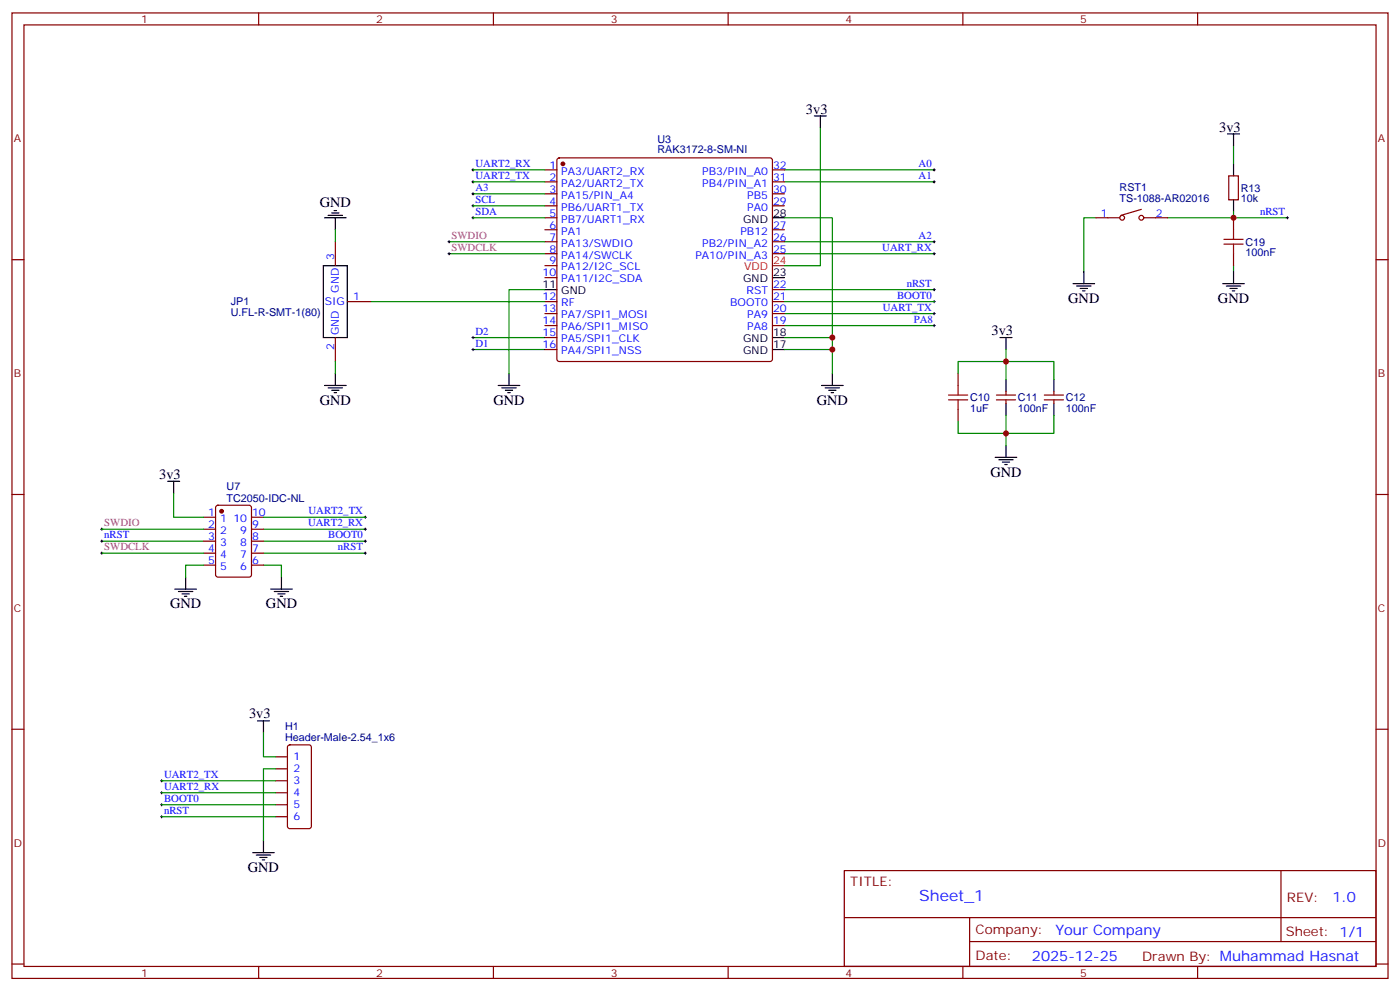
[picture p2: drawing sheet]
<svg xmlns="http://www.w3.org/2000/svg" width="412mm" height="292mm" viewBox="0 0 412 292" stroke-linecap="round" stroke-linejoin="round" font-family="sans-serif">
<g fill="none" stroke="#870000" stroke-width=".35">
<path d="M3.5 3.8h405.4v284.3h-405.4zM7.1 7.3h398.2v277.3h-398.2zM76.2 3.8v3.5M145.3 3.8v3.5M214.5 3.8v3.5M283.6 3.8v3.5M352.8 3.8v3.5M160.5 50h3.5M160.5 53.6h3.5M160.5 57.1h3.5M164.3 46.7l.4-.2h62.1l.5 .2 .2 .5v58.6l-.2 .5-.5 .2h-62.1l-.5-.3-.2-.4v-58.6zM227.5 50h3.6"/>
<path d="M227.5 53.6h3.6M227.5 57.1h3.6M361.9 51.8h2.9v7h-2.9zM3.5 76.5h3.6M98.8 71.2v7M160.5 60.6h3.5M160.5 67.7h3.5M160.5 71.2h3.5M160.5 74.7h3.5M160.5 78.2h3.5M160.5 64.1h3.5M227.5 60.6h3.6"/>
<path d="M227.5 67.7h3.6M227.5 71.2h3.6M227.5 74.7h3.6M322.8 64.1h7M336.2 61.7l-6 1.7M336.9 64.1h7.1M363.4 64.1v3.6M363.4 74.7v3.5M405.3 76.5h3.6M98.8 99.4v7.1M102.3 88.8h7.1M160.5 88.8h3.5"/>
<path d="M160.5 92.4h3.5M160.5 95.9h3.5M160.5 99.4h3.5M160.5 81.8h3.5M227.5 85.3h3.6M227.5 88.8h3.6M227.5 92.4h3.6M227.5 95.9h3.6M160.5 102.9h3.5M282.2 110v3.5M293.5 117.8h5.7M293.5 116.3h5.7"/>
<path d="M296.3 115.3v1M296.3 117.8v1M307.6 117.8h5.7M307.6 116.3h5.7M310.4 115.3v1M310.4 117.8v1M282.2 120.6v3.5M3.5 145.6h3.6M60 155.9h3.5M60 159.4h3.5M60 152.3h3.5M63.7 149l.5-.2h9.2l.6 .4 .1 20.1-.5 .6-9.4 .1-.6-.5-.1-20z"/>
<path d="M74.1 155.9h3.5M74.1 159.4h3.5M74.1 152.3h3.5M405.3 145.6h3.6M60 162.9h3.5M60 166.4h3.5M74.1 162.9h3.5M74.1 166.4h3.5M3.5 214.8h3.6M84.9 219.6l.5-.2h5.6l.7 .4v23.5l-.4 .7-5.9 .1-.7-.5v-23.5zM405.3 214.8h3.6M81.1 222.9h3.6"/>
<path d="M81.1 226.4h3.6M81.1 229.9h3.6M81.1 233.5h3.6M81.1 237h3.6M81.1 240.5h3.6M248.7 256.4h156.6v28.2h-156.6zM377.3 256.4v20.9M248.7 270.2h156.5M285.6 277.3h119.6M285.6 270.2v14.2M3.5 283.9h3.6M76.2 284.6v3.5"/>
<path d="M145.3 284.6v3.5M214.5 284.6v3.5M283.6 284.6v3.5M352.8 284.6v3.5M405.3 283.9h3.6"/>
<circle cx="330.6" cy="64.1" r=".71"/>
<circle cx="336.2" cy="64.1" r=".71"/>
</g>
<g fill="none" stroke="#008700" stroke-width=".35">
<path d="M241.7 37.7v40.5h-10.6M139.3 57.1h21.2M139.3 50h21.2M139.3 53.6h21.2M231.1 50h44.1M231.1 53.6h44.1M363.4 43v5.3M98.8 67.7v3.5M132.3 74.7h28.2M132.3 71.2h28.2M139.3 64.1h21.2M139.3 60.6h21.2"/>
<path d="M231.1 64.1h14.1v45.9M231.1 74.7h44.1M231.1 71.2h44.1M322.8 64.1h-3.5v15.9M363.4 62.4v1.7h-19.4M363.4 64.1h15.8M363.4 78.2v1.8M109.4 88.8h51.1M139.3 99.4h21.2M160.5 85.3h-10.6v24.7M231.1 85.3h44.1M231.1 95.9h44.1"/>
<path d="M231.1 92.4h44.1M231.1 99.4h14.1M231.1 88.8h44.1M98.8 106.5v3.5M139.3 102.9h21.2M231.1 102.9h14.1M282.2 110v-3.5h28.2v5.3M296.3 102.9v8.9M296.3 122.3v8.9M310.4 122.3v5.3h-28.2v-3.5M30 155.9h30M30 159.4h30"/>
<path d="M51.2 145.3v7h8.8M77.6 155.9h30M77.6 159.4h30M77.6 152.3h30M30 162.9h30M60 166.4h-5.3v3.6M77.6 166.4h5.3v3.6M77.6 162.9h30M77.6 215.8v7.1h3.5M47.6 233.5h33.5M47.6 229.9h33.5M47.6 237h33.5"/>
<path d="M81.1 226.4h-3.5v21.2M47.6 240.5h33.5"/>
</g>
<g fill="none" stroke="#000" stroke-width=".35">
<path d="M239.9 34.1h3.5M241.7 34.1v3.6M361.6 39.4h3.5M363.4 39.4v3.6M363.4 48.3v3.5M363.4 58.8v3.6M95.2 78.2h7.1v21.2h-7.1zM95.6 64.1h6.4M96.7 63.4h4.2M97.7 62.7h2.1M98.4 62h.7M98.8 64.1v3.6"/>
<path d="M227.5 64.1h3.6M160.5 85.3h3.5M227.5 81.8h3.6M227.5 99.4h3.6M294.6 99.4h3.5M296.3 99.4v3.5M316.1 83.5h6.3M317.1 84.2h4.3M318.2 84.9h2.1M318.9 85.7h.7M319.3 80v3.5M360.2 83.5h6.3"/>
<path d="M361.2 84.2h4.3M362.3 84.9h2.1M363 85.7h.7M363.4 80v3.5M95.6 113.5h6.4M96.7 114.2h4.2M97.7 114.9h2.1M98.4 115.6h.7M98.8 110v3.5M146.8 113.5h6.3M147.8 114.2h4.2M148.9 114.9h2.1"/>
<path d="M149.6 115.6h.7M149.9 110v3.5M227.5 102.9h3.6M242 113.5h6.4M243.1 114.2h4.2M244.1 114.9h2.1M244.8 115.6h.7M245.2 110v3.5M296.3 111.8v3.5M296.3 118.8v3.5M310.4 111.8v3.5M310.4 118.8v3.5"/>
<path d="M293.2 134.7h6.3M294.2 135.4h4.2M295.3 136.1h2.1M296 136.8h.7M296.3 131.2v3.5M49.4 141.7h3.5M51.2 141.7v3.6M51.5 173.5h6.4M52.6 174.2h4.2M53.6 174.9h2.1M54.3 175.6h.7M54.7 170v3.5"/>
<path d="M79.7 173.5h6.4M80.8 174.2h4.2M81.8 174.9h2.2M82.5 175.6h.8M82.9 170v3.5M75.8 212.3h3.6M77.6 212.3v3.5M74.4 251.1h6.4M75.5 251.8h4.2M76.6 252.5h2.1M77.3 253.2h.7M77.6 247.6v3.5"/>
</g>
<g fill="none" stroke="#000" stroke-width=".29">
<path d="M139 50h.7M139 57.1h.7M139 53.6h.7M139.3 49.7v.7M139.3 53.2v.7M139.3 56.7v.7M274.8 50h.7M274.8 53.6h.7M275.2 49.7v.7M275.2 53.2v.7M131.9 74.7h.7M131.9 71.2h.7"/>
<path d="M132.3 70.8v.7M132.3 74.4v.7M139 60.6h.7M139 64.1h.7M139.3 60.3v.7M139.3 63.8v.7M274.8 74.7h.7M274.8 71.2h.7M275.2 70.8v.7M275.2 74.4v.7M378.9 64.1h.7M379.2 63.8v.7"/>
<path d="M139 99.4h.7M139.3 99.1v.7M274.8 85.3h.7M274.8 95.9h.7M274.8 92.4h.7M274.8 88.8h.7M275.2 84.9v.8M275.2 88.5v.7M275.2 92v.7M275.2 95.5v.7M139 102.9h.7M139.3 102.6v.7"/>
<path d="M29.6 159.4h.7M29.6 155.9h.7M30 155.5v.7M30 159v.7M107.2 159.4h.7M107.2 155.9h.7M107.2 152.3h.7M107.6 152v.7M107.6 155.5v.7M107.6 159v.7M29.6 162.9h.7M30 162.6v.7"/>
<path d="M107.2 162.9h.7M107.6 162.6v.7M47.3 229.9h.7M47.3 233.5h.7M47.3 237h.7M47.6 229.6v.7M47.6 233.1v.7M47.6 236.6v.7M47.3 240.5h.7M47.6 240.2v.7"/>
</g>
<g fill="#870000" stroke="#870000" stroke-width=".35">
<circle cx="65.3" cy="150.6" r=".53"/>
<circle cx="165.8" cy="48.3" r=".53"/>
</g>
<path d="M227.5 78.2h3.6" fill="none" stroke="#f00" stroke-width=".35"/>
<path d="M360.5 71.9h5.7M360.5 70.5h5.7M363.4 67.7v2.8M363.4 71.9v2.8M279.4 117.8h5.6M279.4 116.3h5.6M282.2 113.5v2.8M282.2 117.8v2.8" fill="none" stroke="#a10000" stroke-width=".35"/>
<g fill="#c00">
<circle cx="245.2" cy="99.4" r=".88"/>
<circle cx="245.2" cy="102.9" r=".88"/>
<circle cx="363.4" cy="64.1" r=".88"/>
<circle cx="296.3" cy="106.5" r=".88"/>
<circle cx="296.3" cy="127.6" r=".88"/>
</g>
<text font-size="4.6" fill="#00f" x="270.8" y="265.4">Sheet_1</text>
<g font-size="4.2">
<text x="237.4" y="33.4">3v3</text>
<text x="359.1" y="38.7">3v3</text>
<text x="94.2" y="60.9">GND</text>
<text x="314.7" y="89.2">GND</text>
<text x="358.8" y="89.2">GND</text>
<text x="292.1" y="98.7">3v3</text>
<text x="94.2" y="119.2">GND</text>
<text x="145.3" y="119.2">GND</text>
<text x="240.6" y="119.2">GND</text>
<text x="46.9" y="141">3v3</text>
<text x="291.7" y="140.3">GND</text>
<text x="50.1" y="179.1">GND</text>
<text x="78.3" y="179.1">GND</text>
<text x="73.4" y="211.6">3v3</text>
<text x="73" y="256.8">GND</text>
</g>
<g font-size="4.2" fill="#00f">
<text x="392.5" y="265.7">1.0</text>
<text x="310.9" y="275.2">Your Company</text>
<text x="304" y="283">2025-12-25</text>
</g>
<g font-size="3.9" fill="#800">
<text x="250.5" y="261">TITLE:</text>
<text x="379.1" y="265.7">REV:</text>
<text x="287.4" y="275.2">Company:</text>
<text x="378.7" y="275.8">Sheet: 1/1</text>
<text x="287.4" y="282.9">Date:</text>
<text x="336.4" y="282.9">Drawn By: Muhammad Hasnat</text>
</g>
<g font-size="3.2" fill="#800">
<text x="41.6" y="6.8">1</text>
<text x="110.8" y="6.8">2</text>
<text x="179.9" y="6.8">3</text>
<text x="249.1" y="6.8">4</text>
<text x="318.2" y="6.8">5</text>
<text x="4.1" y="41.9">A</text>
<text x="405.9" y="41.9">A</text>
<text x="4.1" y="111.1">B</text>
<text x="405.9" y="111.1">B</text>
<text x="4.1" y="180.2">C</text>
<text x="405.9" y="180.2">C</text>
<text x="4.1" y="249.3">D</text>
<text x="405.9" y="249.3">D</text>
<text x="41.6" y="287.6">1</text>
<text x="110.8" y="287.6">2</text>
<text x="179.9" y="287.6">3</text>
<text x="249.1" y="287.6">4</text>
<text x="318.2" y="287.6">5</text>
</g>
<g font-size="3.2" fill="#000080">
<text x="193.7" y="45.1">RAK3172-8-SM-NI</text>
<text x="193.7" y="42">U3</text>
<text x="329.8" y="59.5">TS-1088-AR02016</text>
<text x="329.8" y="56.4">RST1</text>
<text x="365.5" y="59.6">10k</text>
<text x="365.5" y="56.5">R13</text>
<text x="366.9" y="75.5">100nF</text>
<text x="366.9" y="72.3">C19</text>
<text x="68" y="90">JP1</text>
<text x="68" y="93.1">U.FL-R-SMT-1(80)</text>
<text x="285.8" y="118.2">C10</text>
<text x="299.9" y="118.2">C11</text>
<text x="314" y="118.2">C12</text>
<text x="285.8" y="121.4">1uF</text>
<text x="299.9" y="121.4">100nF</text>
<text x="314" y="121.4">100nF</text>
<text x="66.8" y="147.7">TC2050-IDC-NL</text>
<text x="66.8" y="144.4">U7</text>
<text x="84" y="215.1">H1</text>
<text x="84" y="218.3">Header-Male-2.54_1x6</text>
</g>
<g font-size="3.2" fill="#00f">
<text x="140.1" y="49.1">UART2_RX</text>
<text x="140.1" y="52.7">UART2_TX</text>
<text x="161.9" y="53.2">2</text>
<text x="161.9" y="49.7">1</text>
<text x="165.3" y="51.4">PA3/UART2_RX</text>
<text x="206.9" y="51.4">PB3/PIN_A0</text>
<text x="227.7" y="49.7">32</text>
<text x="227.7" y="53.2">31</text>
<text x="270.6" y="49.1">A0</text>
<text x="270.6" y="52.7">A1</text>
<text x="140.1" y="56.2">A3</text>
<text x="140.1" y="59.7">SCL</text>
<text x="161.9" y="56.7">3</text>
<text x="165.3" y="58.5">PA15/PIN_A4</text>
<text x="165.3" y="55">PA2/UART2_TX</text>
<text x="206.9" y="55">PB4/PIN_A1</text>
<text x="220.1" y="58.5">PB5</text>
<text x="227.7" y="56.7">30</text>
<text x="140.1" y="63.3">SDA</text>
<text x="161.9" y="63.8">5</text>
<text x="161.9" y="60.3">4</text>
<text x="165.3" y="65.5">PB7/UART1_RX</text>
<text x="165.3" y="62">PB6/UART1_TX</text>
<text x="220.1" y="62">PA0</text>
<text x="227.7" y="60.3">29</text>
<text x="324.3" y="63.8">1</text>
<text x="340.4" y="63.8">2</text>
<text x="371.2" y="63.3">nRST</text>
<text x="161.9" y="70.8">7</text>
<text x="161.9" y="67.3">6</text>
<text x="165.3" y="69.1">PA1</text>
<text x="218.1" y="69.1">PB12</text>
<text x="227.7" y="67.3">27</text>
<text x="227.7" y="70.8">26</text>
<text x="270.6" y="70.3">A2</text>
<text x="98.4" y="76.5" transform="rotate(-90 98.4 76.5)">3</text>
<text x="161.9" y="77.9">9</text>
<text x="161.9" y="74.4">8</text>
<text x="165.3" y="76.1">PA14/SWCLK</text>
<text x="165.3" y="72.6">PA13/SWDIO</text>
<text x="204.9" y="76.1">PA10/PIN_A3</text>
<text x="206.9" y="72.6">PB2/PIN_A2</text>
<text x="227.7" y="74.4">25</text>
<text x="259.9" y="73.8">UART_RX</text>
<text x="159.8" y="81.4">10</text>
<text x="165.3" y="83.2">PA11/I2C_SDA</text>
<text x="165.3" y="79.7">PA12/I2C_SCL</text>
<text x="95.6" y="89.9">SIG</text>
<text x="99.8" y="86.2" transform="rotate(-90 99.8 86.2)">GND</text>
<text x="104.1" y="88.5">1</text>
<text x="159.8" y="88.5">12</text>
<text x="219.9" y="86.7">RST</text>
<text x="227.7" y="84.9">22</text>
<text x="227.7" y="88.5">21</text>
<text x="264.3" y="87.9">BOOT0</text>
<text x="267.1" y="84.4">nRST</text>
<text x="159.8" y="95.5">14</text>
<text x="159.8" y="92">13</text>
<text x="165.3" y="93.8">PA7/SPI1_MOSI</text>
<text x="165.3" y="90.2">RF</text>
<text x="215.1" y="90.2">BOOT0</text>
<text x="220.1" y="93.8">PA9</text>
<text x="227.7" y="92">20</text>
<text x="227.7" y="95.5">19</text>
<text x="260" y="91.5">UART_TX</text>
<text x="269.2" y="95">PA8</text>
<text x="99.8" y="98.7" transform="rotate(-90 99.8 98.7)">GND</text>
<text x="140.1" y="98.5">D2</text>
<text x="159.8" y="99.1">15</text>
<text x="165.3" y="100.8">PA5/SPI1_CLK</text>
<text x="165.3" y="97.3">PA6/SPI1_MISO</text>
<text x="220.1" y="97.3">PA8</text>
<text x="98.4" y="103.2" transform="rotate(-90 98.4 103.2)">2</text>
<text x="140.1" y="102.1">D1</text>
<text x="159.8" y="102.6">16</text>
<text x="165.3" y="104.4">PA4/SPI1_NSS</text>
<text x="61.3" y="155.5">2</text>
<text x="61.3" y="152">1</text>
<text x="64.8" y="153.7">1</text>
<text x="68.7" y="153.7">10</text>
<text x="74.3" y="155.5">9</text>
<text x="74.3" y="152">10</text>
<text x="90.7" y="155">UART2_RX</text>
<text x="90.9" y="151.4">UART2_TX</text>
<text x="30.7" y="158.5">nRST</text>
<text x="61.3" y="159">3</text>
<text x="64.8" y="157.3">2</text>
<text x="64.8" y="160.8">3</text>
<text x="70.8" y="157.3">9</text>
<text x="70.8" y="160.8">8</text>
<text x="74.3" y="159">8</text>
<text x="96.7" y="158.5">BOOT0</text>
<text x="61.3" y="162.6">4</text>
<text x="61.3" y="166.1">5</text>
<text x="64.8" y="164.3">4</text>
<text x="64.8" y="167.9">5</text>
<text x="70.8" y="164.3">7</text>
<text x="70.8" y="167.9">6</text>
<text x="74.3" y="162.6">7</text>
<text x="74.3" y="166.1">6</text>
<text x="99.5" y="162">nRST</text>
<text x="86.4" y="223.9">1</text>
<text x="86.4" y="227.5">2</text>
<text x="48.3" y="229.1">UART2_TX</text>
<text x="48.3" y="232.6">UART2_RX</text>
<text x="86.4" y="231">3</text>
<text x="48.3" y="236.1">BOOT0</text>
<text x="48.3" y="239.6">nRST</text>
<text x="86.4" y="234.5">4</text>
<text x="86.4" y="238.1">5</text>
<text x="86.4" y="241.6">6</text>
</g>
<g font-size="3.2">
<text x="219" y="65.5">GND</text>
<text x="227.7" y="63.8">28</text>
<text x="219" y="83.2">GND</text>
<text x="227.7" y="81.4">23</text>
<text x="159.8" y="84.9">11</text>
<text x="165.3" y="86.7">GND</text>
<text x="219" y="100.8">GND</text>
<text x="227.7" y="99.1">18</text>
<text x="219" y="104.4">GND</text>
<text x="227.7" y="102.6">17</text>
</g>
<g font-size="3.2" fill="#939">
<text x="133" y="70.3">SWDIO</text>
<text x="133" y="73.8">SWDCLK</text>
<text x="30.7" y="155">SWDIO</text>
<text x="30.7" y="162">SWDCLK</text>
</g>
<g font-size="3.2" fill="#f00">
<text x="227.7" y="77.9">24</text>
<text x="219.2" y="79.7">VDD</text>
</g>
</svg>
